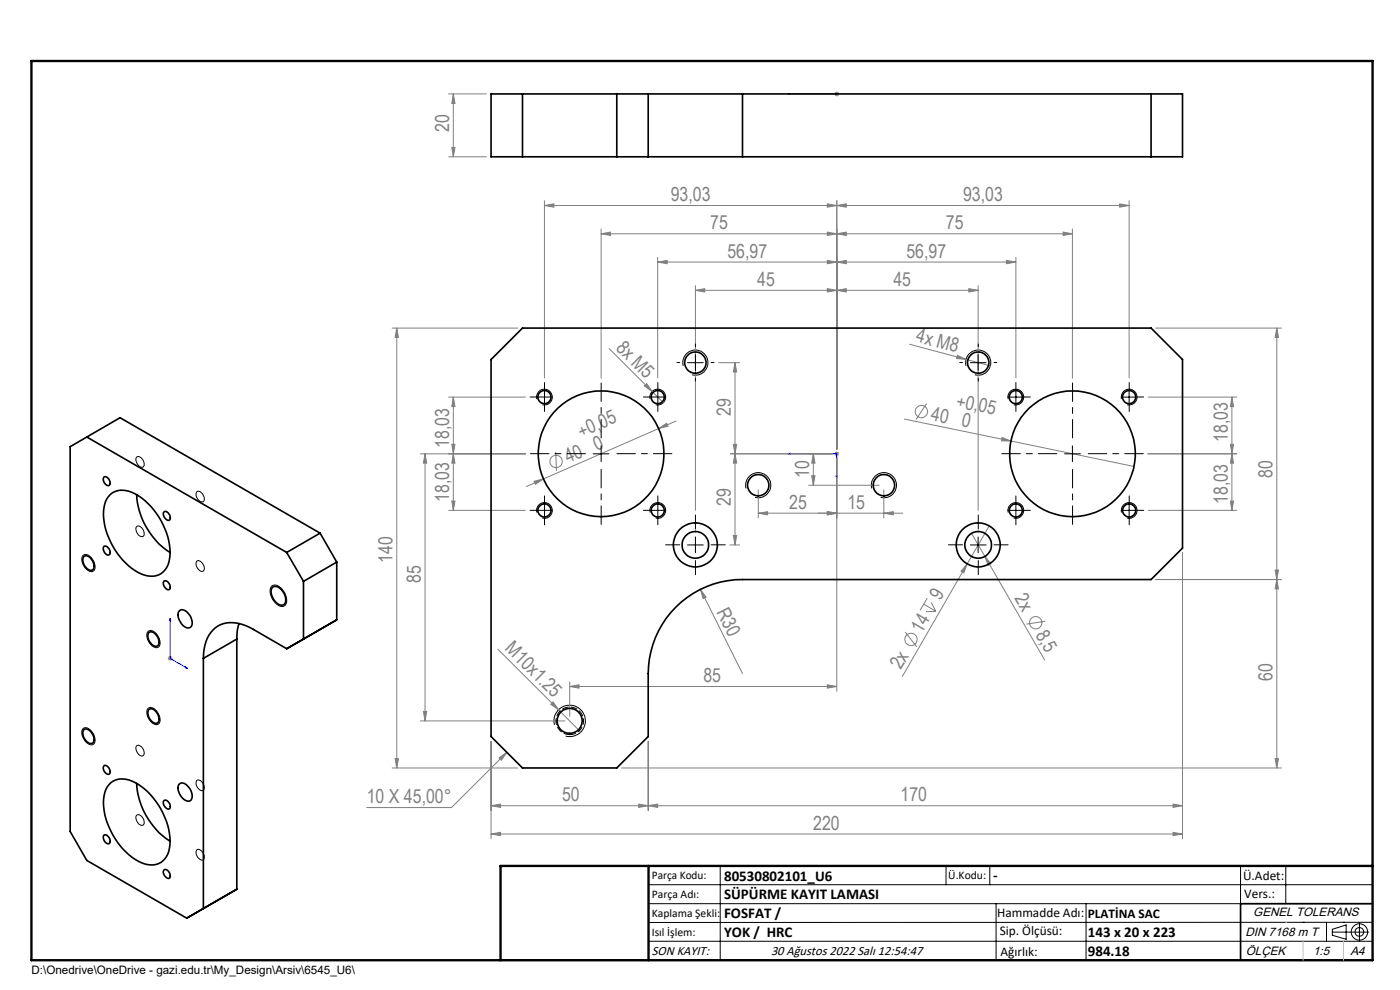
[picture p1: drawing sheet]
<svg xmlns="http://www.w3.org/2000/svg" width="297mm" height="210mm" viewBox="0 0 297 210" stroke-linecap="round" stroke-linejoin="round" font-family="sans-serif">
<g fill="none" stroke="#808080" stroke-width=".21">
<path d="M95.2 19.9h8M96.2 19.9l.3 2h-.7zM96.2 19.9v13.4M177 19.9h1M177.2 19.6l.7 .7M177.5 19.4v1.1M177.9 19.6l-.7 .7M95.2 33.3h8M95.8 31.3h.7l-.3 2zM115.5 43.6l2-.4v.7zM115.5 42.6v37.6M115.5 43.6h124"/>
<path d="M127.5 49.6l2-.4v.7zM127.5 48.6v31.6M127.5 49.6h100M139.5 55.6l2-.4v.7zM139.5 54.6v25.6M139.5 55.6h76M175.5 55.2l2 .4-2 .3zM175.5 49.2l2 .4-2 .3zM175.5 43.2l2 .4-2 .3zM177.5 55.6l2-.4v.7zM177.5 49.6l2-.4v.7zM177.5 43.6l2-.4v.7z"/>
<path d="M177.5 42.6v52.6M213.5 55.2l2 .4-2 .3zM215.5 54.6v25.6M225.5 49.2l2 .4-2 .3zM227.5 48.6v31.6M237.5 43.2l2 .4-2 .3zM239.5 42.6v37.6M83.2 69.6h26.7M84.2 69.6l.3 2h-.7zM84.2 69.6v93.3M129.2 73.9l9.2 9.2M147.5 61.6l2-.4v.7z"/>
<path d="M147.5 61.6h60M147.5 60.6v47.7M152.4 76.9h4.5M155.9 76.9l.4 2h-.7zM155.9 76.9v38.7M175.5 61.2l2 .4-2 .3zM177.5 61.6l2-.4v.7zM193 73l11.9 3.2M203.1 75.4l1.8 .8-2-.1zM204.9 76.2l5.2 1.4M205.5 61.2l2 .4-2 .3zM207.5 60.6v47.7"/>
<path d="M245.2 69.6h26.7M270.9 69.6l.3 2h-.7zM270.9 69.6v93.3M90.2 96.3l.3 1.9h-.7zM90.2 96.3v56.6M95.2 84.2h16.2M95.8 94.3h.7l-.3 2zM96.2 96.3l.3 1.9h-.7zM96.2 84.2l.3 2h-.7zM96.2 84.2v24.1M111.5 96.3h-22.3M117.9 95.9l.1 4"/>
<path d="M137.2 81.4l1.2 1.7-1.7-1.2zM138.4 83.1l2.3 2.3M139.7 90.9l-24.4 10.7M139.7 90.9l1.7-1.1 .3 .6zM143.4 89.3l-3.7 1.6M154.9 96.3h21.6M155.6 94.3h.7l-.4 2zM155.9 96.3l.4 1.9h-.7zM172.5 96.3l.4 1.9h-.7zM172.5 96.3v6.6M177 96.3h1M177.2 95.9l.7 .7"/>
<path d="M177.5 97.3v49.3M177.5 95.7v1.1M177.9 95.9l-.7 .7M191.8 88.9l48.8 10M196.6 85.6l-2.3 3.4M212.6 92.8l1.9 .7h-2.1zM243.5 96.3h18.9M243.6 84.2h18.8M261 94.3h.7l-.4 2zM261.3 84.2l.4 2h-.7zM261.3 84.2v24.1M261.3 96.3l.4 1.9h-.7z"/>
<path d="M95.2 108.3h16.2M95.8 106.3h.7l-.3 2zM113.3 102.1l2-.5-1.7 1.1zM115.3 101.6l-3.6 1.6M154.8 115.6h2.1M155.6 113.6h.7l-.4 2zM160.9 108.9l1.9-.4v.7zM160.9 108.9h30.6M160.9 103.9v6M171.6 102.9h14.9M172.2 100.9h.7l-.4 2zM175.5 108.5l2 .4-2 .3z"/>
<path d="M187.5 108.9l2-.4v.7zM187.5 103.9v6M205.2 119.6l-.7 1.9-.6-.3zM205.2 119.6l-13.8 23.9M206.1 113.1l2.9 4.9M209 118l1.2 1.6-.6 .3zM209 118l12.6 22M209.9 111.5l-4.7 8.1M243.6 108.3h18.8M250.9 117.3v60.6M261 106.3h.7l-.4 2zM35.6 139.7h1"/>
<path d="M35.7 139.3l.7 .7M36.1 139.1v1.1M36.4 139.3l-.7 .7M105.6 137.7l12.9 12.9M148.6 125l1.2 1.7-.6 .3zM148.6 125l8.9 17.9M192 134l2.5 3.2M196 128.2l2.5 1.5M196.7 126.9l-1.5 2.6M197.6 127.8l.9 1.9M198.5 129.7h-2.1M221.7 131.8l-4 .6"/>
<path d="M245.2 122.9h26.7M270.5 120.9h.7l-.3 2zM270.9 122.9l.3 2h-.7zM89.2 152.9h30.6M89.8 150.9h.7l-.3 2zM104.2 157.3v20.6M107.5 159.6l-11.7 11.7h-18M116.8 149.4l.5-.5 1.2 1.7zM118.5 150.6l4.7 4.7M120.9 145.6l1.9-.3v.7zM120.9 144.6v7.3M120.9 145.6h56.6"/>
<path d="M137.5 157.3v14.6M175.5 145.3l2 .3-2 .4zM83.2 162.9h26.7M83.8 160.9h.7l-.3 2zM104.2 170.9l2-.3v.7zM104.2 176.9l2-.3v.7zM104.2 170.9h146.7M104.2 176.9h146.7M105.9 160.8l1.6-1.2-1.1 1.6zM131.8 162.9h140.1M135.5 170.6l2 .3-2 .4zM137.5 170.9l2-.3v.7z"/>
<path d="M248.8 170.6l2.1 .3-2.1 .4zM248.8 176.6l2.1 .3-2.1 .4zM270.5 160.9h.7l-.3 2z"/>
<circle cx="118" cy="97.9" r="1.31"/>
<circle cx="195.5" cy="87.3" r="1.31"/>
<circle cx="193.3" cy="135.6" r="1.31"/>
<circle cx="219.7" cy="132.1" r="1.31"/>
</g>
<g fill="none" stroke="#000" stroke-width=".21">
<path d="M145 77.6a2.67 2.67 0 0 1 2.3-3.3 2.67 2.67 0 0 1 2.9 2.9 2.67 2.67 0 0 1-3.4 2.3M145.8 76.9h3.4M147.5 75.2v3.4M204.9 77.6a2.68 2.68 0 0 1 2.4-3.3 2.68 2.68 0 0 1 2.9 2.8 2.68 2.68 0 0 1-3.4 2.4M205.8 76.9h3.4M207.5 75.2v3.4M29 96.9a1.35 1.35 0 0 1 1.6 1.6v.1a.61 .61 0 0 1-.5 .6 .61 .61 0 0 1-.7-.4l-.6-1.2zM113.9 84.7a1.66 1.66 0 0 1 1.5-2.1 1.66 1.66 0 0 1 1.7 1.8 1.66 1.66 0 0 1-2 1.5M125.8 96.3h3.4M127.5 94.6v3.3M137.9 84.7a1.67 1.67 0 0 1 1.5-2.1 1.67 1.67 0 0 1 1.8 1.8 1.67 1.67 0 0 1-2.1 1.5M213.8 84.2h3.4"/>
<path d="M213.9 84.7a1.67 1.67 0 0 1 1.5-2.1 1.67 1.67 0 0 1 1.8 1.8 1.67 1.67 0 0 1-2.1 1.5M215.5 82.6v3.3M225.8 96.3h3.4M227.5 94.6v3.3M237.9 84.2h3.3M237.9 84.7a1.68 1.68 0 0 1 1.5-2.1 1.68 1.68 0 0 1 1.8 1.8 1.68 1.68 0 0 1-2.1 1.5M239.5 82.6v3.3M17.6 117.8a1.52 1.52 0 0 1 2.1 .9 1.76 1.76 0 0 1 0 2.5 2.4 2.4 0 0 1-2.3-2.3v-.8zM28.9 111.8h.1a1.06 1.06 0 0 1 1.5 .8v.2a.66 .66 0 0 1-.1 1 .66 .66 0 0 1-1-.3l-.5-.8zM41.7 104.4a1.04 1.04 0 0 1 1.5 .9l.1 .2a.64 .64 0 0 1-.2 .9 .64 .64 0 0 1-.9-.3l-.5-.7zM41.7 119.1a1.09 1.09 0 0 1 1.5 .9l.1 .1a.69 .69 0 0 1-.2 1.1 .69 .69 0 0 1-1-.5l-.5-.9zM113.9 108.7a1.67 1.67 0 0 1 1.4-2.1 1.67 1.67 0 0 1 1.8 1.8 1.67 1.67 0 0 1-2 1.5"/>
<path d="M137.9 108.7a1.67 1.67 0 0 1 1.5-2.1 1.67 1.67 0 0 1 1.8 1.8 1.67 1.67 0 0 1-2.1 1.5M145.8 115.6h3.4M147.5 113.9v3.4M158.3 103.6a2.67 2.67 0 0 1 2.4-3.3 2.67 2.67 0 0 1 2.8 2.9 2.67 2.67 0 0 1-3.3 2.3M184.9 103.6a2.68 2.68 0 0 1 2.4-3.3 2.68 2.68 0 0 1 2.9 2.8 2.68 2.68 0 0 1-3.4 2.4M205.8 115.6h3.4M207.5 113.9v3.4M213.8 108.3h3.4M213.9 108.7a1.67 1.67 0 0 1 1.4-2.1 1.67 1.67 0 0 1 1.9 1.8 1.67 1.67 0 0 1-2.1 1.5M215.5 106.6v3.4M237.9 108.3h3.3M237.9 108.7a1.68 1.68 0 0 1 1.5-2.1 1.68 1.68 0 0 1 1.8 1.8 1.68 1.68 0 0 1-2.1 1.5"/>
<path d="M239.5 106.6v3.4M31.4 133.9a1.75 1.75 0 0 1 2.3 1.3 1.38 1.38 0 0 1-.5 2.2 2.62 2.62 0 0 1-1.8-3.4zM57.6 124.4a1.54 1.54 0 0 1 2.2 .6 2.86 2.86 0 0 1 .7 3.4 1.68 1.68 0 0 1-2.3-.8 2.73 2.73 0 0 1-.6-3.2zM17.6 154.6v-.1a1.53 1.53 0 0 1 2.1 1 1.81 1.81 0 0 1 0 2.5 2.5 2.5 0 0 1-2.3-3zM29 158.2a1.13 1.13 0 0 1 1.5 1.1l.1 .1a.65 .65 0 0 1-.3 .9 .65 .65 0 0 1-.9-.3l-.5-.8-.1-.6zM31.4 150.2a1.75 1.75 0 0 1 2.3 1.3 1.38 1.38 0 0 1-.5 2.2 2.62 2.62 0 0 1-1.8-3.4zM117.6 153.8a3.3 3.3 0 0 1 2.9-4.2 3.3 3.3 0 0 1 3.7 3.6 3.3 3.3 0 0 1-4.2 2.9M28.9 173.1l.1-.1a1.06 1.06 0 0 1 1.5 .8l.1 .4a.64 .64 0 0 1-.3 .9 .64 .64 0 0 1-.9-.3l-.5-.8zM41.8 165.6a1.38 1.38 0 0 1 1.6 1.5 .65 .65 0 0 1-.6 .6 .65 .65 0 0 1-.7-.4l-.5-1zM41.7 180.3a1.09 1.09 0 0 1 1.5 .9l.1 .2a.69 .69 0 0 1-.2 1 .69 .69 0 0 1-1-.4l-.5-1zM137.6 187.7h153.6M137.6 191.7h153.6"/>
<path d="M137.6 199.7h153.6M152.8 183.7v20M200.7 183.7v4M210 183.7v4M211.3 191.7v12M230.4 191.7v12M263.2 183.7v20M272.8 183.7v8M276.4 195.6h.1M281.4 195.6v4.1M282.6 197.7h7.8M282.6 197.1l3-.9v3l-3-.8z"/>
<path d="M285 195.6h.1M288.4 195.8v3.8M291.2 195.6l-153.6 .1"/>
<circle cx="288.4" cy="197.7" r="1.74"/>
<circle cx="288.4" cy="197.7" r=".93"/>
</g>
<path d="M167.1 19.9h.6h-.6M167.1 19.9h10.4M177.4 19.9h.3zM177.5 19.9h.1M167.1 96.3l.6-.2v.3zM167.1 96.3h10.4v5.1M177.4 100.9h.3l-.2 .5zM36.1 131.2l.1 .5-.2-.1zM36.1 131.2v8.5l3.7 2.1M39.4 141.5l.4 .3-.4-.1z" fill="none" stroke="#00f" stroke-width=".21"/>
<path d="M291.2 191.7h-28v12M106.2 203.7h185" fill="none" stroke="#000" stroke-width=".35"/>
<path d="M6.7 12.9h284.5v190.8h-284.5zM137.6 183.7v20M291.2 183.7h-185v20" fill="none" stroke="#000" stroke-width=".5"/>
<path d="M272.8 195.6h.1M276.4 199.7v4M285 199.7v4" fill="none" stroke="#c0c0c0" stroke-width=".21"/>
<path d="M124.2 96.2h-11.7M127.5 99.6v11.6M127.5 92.9v-11.7M130.9 96.2h11.6M224.2 96.2h-11.7M227.5 99.6v11.6M227.5 92.9v-11.7M230.9 96.2h11.6" fill="none" stroke="#000" stroke-width=".21" stroke-dasharray="15.2 1.3 1.3 1.3" stroke-dashoffset="11.3"/>
<g fill="none" stroke="#000" stroke-width=".21" stroke-dasharray="15.2 1.3 1.3 1.3">
<path d="M144.2 76.9h-.6M147.5 73.6v-.6M150.9 76.9h.6M204.2 76.9h-.6M207.5 73.6v-.6M210.9 76.9h.6M113.8 84.2h-1.4M115.5 84.2v1.7M115.5 84.2h1.7M115.5 84.2v-1.7M115.5 84.2h-1.7M115.5 85.9v1.4"/>
<path d="M115.5 82.5v-1.4M137.9 84.2h-1.4M139.6 84.2v1.7M139.6 84.2h1.6M139.6 84.2v-1.7M139.6 84.2h-1.7M139.6 85.9v1.4M139.6 82.5v-1.4M147.5 80.2v.6M207.5 80.2v.6M215.5 85.9v1.4M215.5 82.5v-1.4"/>
<path d="M217.2 84.2h1.4M239.6 85.9v1.4M239.6 82.5v-1.4M241.2 84.2h1.4M113.8 108.3h-1.4M115.5 108.3v1.6M115.5 108.3h1.7M115.5 108.3v-1.7M115.5 108.3h-1.7M115.5 109.9v1.4M115.5 106.6v-1.4M137.9 108.3h-1.4"/>
<path d="M139.6 108.3v1.6M139.6 108.3h1.6M139.6 108.3v-1.7M139.6 108.3h-1.7M139.6 109.9v1.4M139.6 106.6v-1.4M144.2 115.6h-3M147.5 118.9v3M147.5 112.2v-3M150.9 115.6h3M204.2 115.6h-3M207.5 118.9v3"/>
<path d="M207.5 112.2v-3M210.9 115.6h3M215.5 109.9v1.4M215.5 106.6v-1.4M217.2 108.3h1.4M239.6 109.9v1.4M239.6 106.6v-1.4M241.2 108.3h1.4"/>
</g>
<g fill="#00f">
<path d="M177.4 100.9l.1 .5 .2-.5zM167.1 96.3l.6 .1v-.3z"/>
<path d="M177.4 19.9h.3zM167.1 19.9h.6z"/>
<path d="M39.4 141.5l.4 .3-.4-.1zM36.1 131.2l.1 .5-.2-.1z"/>
</g>
<g fill="#808080">
<path d="M148.6 125l1.2 1.7-.6 .3z"/>
<path d="M116.8 149.4l.5-.5 1.2 1.7z"/>
<path d="M137.2 81.4l1.2 1.7-1.7-1.2z"/>
<path d="M203.1 75.4l1.8 .8-2-.1z"/>
<path d="M212.6 92.8l1.9 .7h-2.1z"/>
<path d="M205.2 119.6l-.7 1.9-.6-.3z"/>
<path d="M209 118l1.2 1.6-.6 .3z"/>
<path d="M175.5 55.2l2 .4-2 .3zM139.5 55.6l2-.4v.7zM175.5 49.2l2 .4-2 .3zM127.5 49.6l2-.4v.7zM175.5 43.2l2 .4-2 .3zM115.5 43.6l2-.4v.7zM187.5 108.9l2-.4v.7zM175.5 108.5l2 .4-2 .3z"/>
<path d="M177.5 55.6l2-.4v.7zM213.5 55.2l2 .4-2 .3zM177.5 49.6l2-.4v.7zM225.5 49.2l2 .4-2 .3zM177.5 43.6l2-.4v.7zM237.5 43.2l2 .4-2 .3zM177.5 61.6l2-.4v.7zM205.5 61.2l2 .4-2 .3zM160.9 108.9l1.9-.4v.7zM175.5 108.5l2 .4-2 .3zM105.9 160.8l1.6-1.2-1.1 1.6zM120.9 145.6l1.9-.3v.7zM175.5 145.3l2 .3-2 .4z"/>
<path d="M104.2 170.9l2-.3v.7zM135.5 170.6l2 .3-2 .4zM137.5 170.9l2-.3v.7zM248.8 170.6l2.1 .3-2.1 .4zM104.2 176.9l2-.3v.7zM248.8 176.6l2.1 .3-2.1 .4z"/>
<path d="M175.5 61.2l2 .4-2 .3zM147.5 61.6l2-.4v.7z"/>
<path d="M139.7 90.9l2-.5-.3-.6zM113.3 102.1l.3 .6 1.7-1.1z"/>
<path d="M172.2 100.9h.7l-.4 2zM172.5 96.3l.4 1.9h-.7zM95.8 31.3h.7l-.3 2zM96.2 19.9l.3 2h-.7z"/>
<path d="M270.5 120.9h.7l-.3 2zM270.9 69.6l.3 2h-.7z"/>
<path d="M95.8 94.3h.7l-.3 2zM96.2 84.2l.3 2h-.7zM261 106.3h.7l-.4 2zM261.3 96.3l.4 1.9h-.7zM155.6 94.3h.7l-.4 2zM155.9 76.9l.4 2h-.7z"/>
<path d="M90.2 96.3l.3 1.9h-.7zM89.8 150.9h.7l-.3 2z"/>
<path d="M261.3 84.2l.4 2h-.7zM261 94.3h.7l-.4 2zM96.2 96.3l.3 1.9h-.7zM95.8 106.3h.7l-.3 2zM84.2 69.6l.3 2h-.7zM83.8 160.9h.7l-.3 2zM155.9 96.3l.4 1.9h-.7zM155.6 113.6h.7l-.4 2zM270.9 122.9l.3 2h-.7zM270.5 160.9h.7l-.3 2z"/>
</g>
<g fill="none" stroke="#000" stroke-width=".35">
<path d="M110.8 19.9v13.4M130.8 19.9v13.4M137.5 19.9h20M137.5 19.9v13.4M137.5 19.9h-33.3v13.4h33.3M157.5 19.9h93.4v13.4h-93.4M157.5 19.9v13.4M244.2 19.9v13.4M137.5 33.3h20M104.2 76.3l6.6-6.7h133.4l6.7 6.7v40l-6.7 6.6h-86.7a20 20 0 0 0-20 20v13.3l-6.7 6.7h-20l-6.6-6.7zM18.4 92.7l42.4 24.5M17.7 118.1a1.11 1.11 0 0 1 1.8 .6 1.45 1.45 0 0 1 0 2.3 2.12 2.12 0 0 1-1.8-2.9z"/>
<path d="M22.1 115.9a1.23 1.23 0 0 1 1.1 1.7 1.09 1.09 0 0 1-1.3-1.4zM22.1 101.2a1.17 1.17 0 0 1 1.1 .6 1.17 1.17 0 0 1-.1 1.2 1.26 1.26 0 0 1-1-1.8zM23.5 104.8a4.8 4.8 0 0 1 5.9 .4 15.3 15.3 0 0 1 6.7 12.8 4 4 0 0 1-5.4 4 14.4 14.4 0 0 1-8.3-9.6 8 8 0 0 1 .7-7.1zM29 104.9a15.7 15.7 0 0 0 7.1 12.3M34.7 108.7a.68 .68 0 0 1 1.1 .3l.3 .6a.55 .55 0 0 1-.4 .8 1.44 1.44 0 0 1-1-1.7zM60.8 117.2l3.6 6.1M67.9 113.1l-7.1 4.1M67.9 113.1l3.5 6.1M67.9 113.1l-42.4-24.5-10.6 6.1v81.7l3.5 6.1 21.2 12.3M71.4 119.2l-7 4.1M71.4 119.2v12.3l-7 4.1v-12.3M31.5 134.2a1.17 1.17 0 0 1 1.8 .7l.3 .7a.89 .89 0 0 1 .2 1 .89 .89 0 0 1-1 .4 2.24 2.24 0 0 1-1.3-2.8z"/>
<path d="M34.7 123.4a.68 .68 0 0 1 1.1 .3l.3 .9a.44 .44 0 0 1-.2 .4 .44 .44 0 0 1-.4 .1l-.8-1zM38.1 129.6a1.31 1.31 0 0 1 1.9 .6 2.36 2.36 0 0 1 .5 2.8 1.6 1.6 0 0 1-2.2-1l-.5-1.2a1.28 1.28 0 0 1 .3-1.2zM43.1 139.7v53l-3.5 2.1M50.2 135.6l-7.1 4.1M50.2 135.6v53M50.7 132.3l-.4 1.4-.1 1.9M57.7 124.7a1.42 1.42 0 0 1 2.2 .6 2.2 2.2 0 0 1 .2 3 2.2 2.2 0 0 1-2.4-1.8l-.2-.8zM67.9 133.5l-7.1 4.1-7-4.1a7.5 7.5 0 0 0-7.6-.7 7.5 7.5 0 0 0-3.1 6.9M17.7 154.8a1.4 1.4 0 0 1 2 1l.2 .7a.85 .85 0 0 1-.3 1.2 .85 .85 0 0 1-1.2-.4 2.18 2.18 0 0 1-.7-2.5zM31.5 150.6a1.11 1.11 0 0 1 1.8 .6 1.45 1.45 0 0 1 0 2.2 2.12 2.12 0 0 1-1.8-2.8zM22.1 177.1a1.17 1.17 0 0 1 1.1 .6 1.17 1.17 0 0 1-.1 1.3 1.26 1.26 0 0 1-1-1.9zM22.1 162.4a1.17 1.17 0 0 1 1.1 .6 1.17 1.17 0 0 1-.1 1.2 1.26 1.26 0 0 1-1-1.8z"/>
<path d="M23.5 166.1a4.8 4.8 0 0 1 5.9 .3 15.3 15.3 0 0 1 6.7 12.8 4 4 0 0 1-5.4 4.1 14.4 14.4 0 0 1-8.3-9.7 8 8 0 0 1 .7-7.1zM29 166.2a15.7 15.7 0 0 0 7.1 12.2M34.7 169.9a.96 .96 0 0 1 1.4 .9 .55 .55 0 0 1-.4 .8 1.45 1.45 0 0 1-1-1.7zM38.1 166.3a1.37 1.37 0 0 1 1.9 .7 2.12 2.12 0 0 1 .3 2.9 2.54 2.54 0 0 1-2.5-2.8zM34.7 184.6a.68 .68 0 0 1 1.1 .4l.3 .6v.4a.58 .58 0 0 1-.6 .3 .58 .58 0 0 1-.5-.4l-.4-.8zM50.2 188.6l-10.6 6.2M50.2 188.6l-3.5 2.1"/>
<circle cx="147.5" cy="76.9" r="2.27"/>
<circle cx="207.5" cy="76.9" r="2.27"/>
<circle cx="115.5" cy="84.2" r="1.4"/>
<circle cx="127.5" cy="96.3" r="13.3"/>
<circle cx="139.5" cy="84.2" r="1.41"/>
<circle cx="215.5" cy="84.2" r="1.41"/>
<circle cx="227.5" cy="96.3" r="13.3"/>
<circle cx="239.5" cy="84.2" r="1.4"/>
<circle cx="115.5" cy="108.3" r="1.39"/>
<circle cx="139.5" cy="108.3" r="1.4"/>
<circle cx="147.5" cy="115.6" r="2.84"/>
<circle cx="147.5" cy="115.6" r="4.7"/>
<circle cx="160.8" cy="102.9" r="2.26"/>
<circle cx="187.5" cy="102.9" r="2.26"/>
<circle cx="207.5" cy="115.6" r="2.84"/>
<circle cx="207.5" cy="115.6" r="4.7"/>
<circle cx="215.5" cy="108.3" r="1.4"/>
<circle cx="239.5" cy="108.3" r="1.39"/>
<circle cx="120.9" cy="152.9" r="2.65"/>
</g>
<path d="M120.9 155.8a2.93 2.93 0 0 1-2.7-4.2 2.93 2.93 0 0 1 5-.5 2.93 2.93 0 0 1-1.7 4.7h-.6" fill="none" stroke="#000" stroke-width=".21" stroke-dasharray="1.3 .6"/>
<g font-size="4.1" fill="#808080">
<text x="95.3" y="28" transform="rotate(-90 95.3 28)">20</text>
<text x="142.3" y="42.6">93,03</text>
<text x="204.3" y="42.6">93,03</text>
<text x="150.7" y="48.6">75</text>
<text x="200.7" y="48.6">75</text>
<text x="154.3" y="54.6">56,97</text>
<text x="192.3" y="54.6">56,97</text>
<text x="160.7" y="60.6">45</text>
<text x="189.5" y="60.6">45</text>
<text x="130.5" y="74" transform="rotate(45 130.5 74)">8x M5</text>
<text x="194.1" y="72.4" transform="rotate(15 194.1 72.4)">4x M8</text>
<text x="155" y="88.2" transform="rotate(-90 155 88.2)">29</text>
<text x="197.3" y="89.1" transform="rotate(12 197.3 89.1)">40</text>
<text x="202.7" y="86.3" transform="rotate(12 202.7 86.3)">+0,05</text>
<text x="95.3" y="95" transform="rotate(-90 95.3 95)">18,03</text>
<text x="123.3" y="92.9" transform="rotate(-24 123.3 92.9)">+0,05</text>
<text x="126.6" y="95.6" transform="rotate(-24 126.6 95.6)">0</text>
<text x="203.8" y="90.4" transform="rotate(12 203.8 90.4)">0</text>
<text x="260.4" y="93.7" transform="rotate(-90 260.4 93.7)">18,03</text>
<text x="120.5" y="98.3" transform="rotate(-24 120.5 98.3)">40</text>
<text x="171.6" y="101.4" transform="rotate(-90 171.6 101.4)">10</text>
<text x="269.9" y="101.4" transform="rotate(-90 269.9 101.4)">80</text>
<text x="95.3" y="106.5" transform="rotate(-90 95.3 106.5)">18,03</text>
<text x="155" y="107.2" transform="rotate(-90 155 107.2)">29</text>
<text x="167.4" y="107.9">25</text>
<text x="179.8" y="107.9">15</text>
<text x="260.4" y="107" transform="rotate(-90 260.4 107)">18,03</text>
<text x="83.3" y="119.4" transform="rotate(-90 83.3 119.4)">140</text>
<text x="89.3" y="123.7" transform="rotate(-90 89.3 123.7)">85</text>
<text x="151.9" y="129.7" transform="rotate(63 151.9 129.7)">R30</text>
<text x="199.6" y="127.6" transform="rotate(-60 199.6 127.6)">9</text>
<text x="215.1" y="126.9" transform="rotate(60 215.1 126.9)">2x</text>
<text x="106.9" y="137.7" transform="rotate(45 106.9 137.7)">M10x1.25</text>
<text x="195.6" y="134.5" transform="rotate(-60 195.6 134.5)">14</text>
<text x="219.6" y="134.6" transform="rotate(60 219.6 134.6)">8,5</text>
<text x="191.1" y="142.2" transform="rotate(-60 191.1 142.2)">2x</text>
<text x="149.2" y="144.7">85</text>
<text x="269.9" y="144.5" transform="rotate(-90 269.9 144.5)">60</text>
<text x="77.8" y="170.4">10 X 45,00°</text>
<text x="119.2" y="170">50</text>
<text x="191.1" y="170">170</text>
<text x="172.5" y="176">220</text>
</g>
<g font-size="3.2">
<text x="153.6" y="186.8">80530802101_U6</text>
<text x="153.6" y="190.8">SÜPÜRME KAYIT LAMASI</text>
<text x="210.7" y="186.6">-</text>
<text x="153.6" y="194.8">FOSFAT /</text>
<text x="153.6" y="198.8">YOK / HRC</text>
<text x="230.8" y="198.7">143 x 20 x 223</text>
<text x="230.8" y="202.8">984.18</text>
</g>
<g font-size="2.8">
<text x="263.7" y="186.7">Ü.Adet:</text>
<text x="263.9" y="190.5">Vers.:</text>
<text x="211.5" y="194.5">Hammadde Adı:</text>
<text x="230.8" y="194.7">PLATİNA SAC</text>
<text x="138.3" y="202.6">SON KAYIT:</text>
<text x="163.6" y="202.6">30 Ağustos 2022 Salı 12:54:47</text>
<text x="212.1" y="198.4">Sip. Ölçüsü:</text>
<text x="212.2" y="202.7">Ağırlık:</text>
</g>
<g font-size="2.6">
<text x="265.9" y="194.4">GENEL TOLERANS</text>
<text x="264.2" y="198.5">DIN 7168 m T</text>
<text x="264.3" y="202.6">ÖLÇEK</text>
<text x="278.5" y="202.6">1:5</text>
<text x="286.5" y="202.6">A4</text>
</g>
<g font-size="2.5">
<text x="138.3" y="186.4">Parça Kodu:</text>
<text x="138.3" y="190.5">Parça Adı:</text>
<text x="201.2" y="186.5">Ü.Kodu:</text>
<text x="138.3" y="194.5">Kaplama Şekli:</text>
<text x="138.3" y="198.6">Isıl İşlem:</text>
<text x="6.7" y="206.7">D:\Onedrive\OneDrive - gazi.edu.tr\My_Design\Arsiv\6545_U6\</text>
</g>
</svg>
